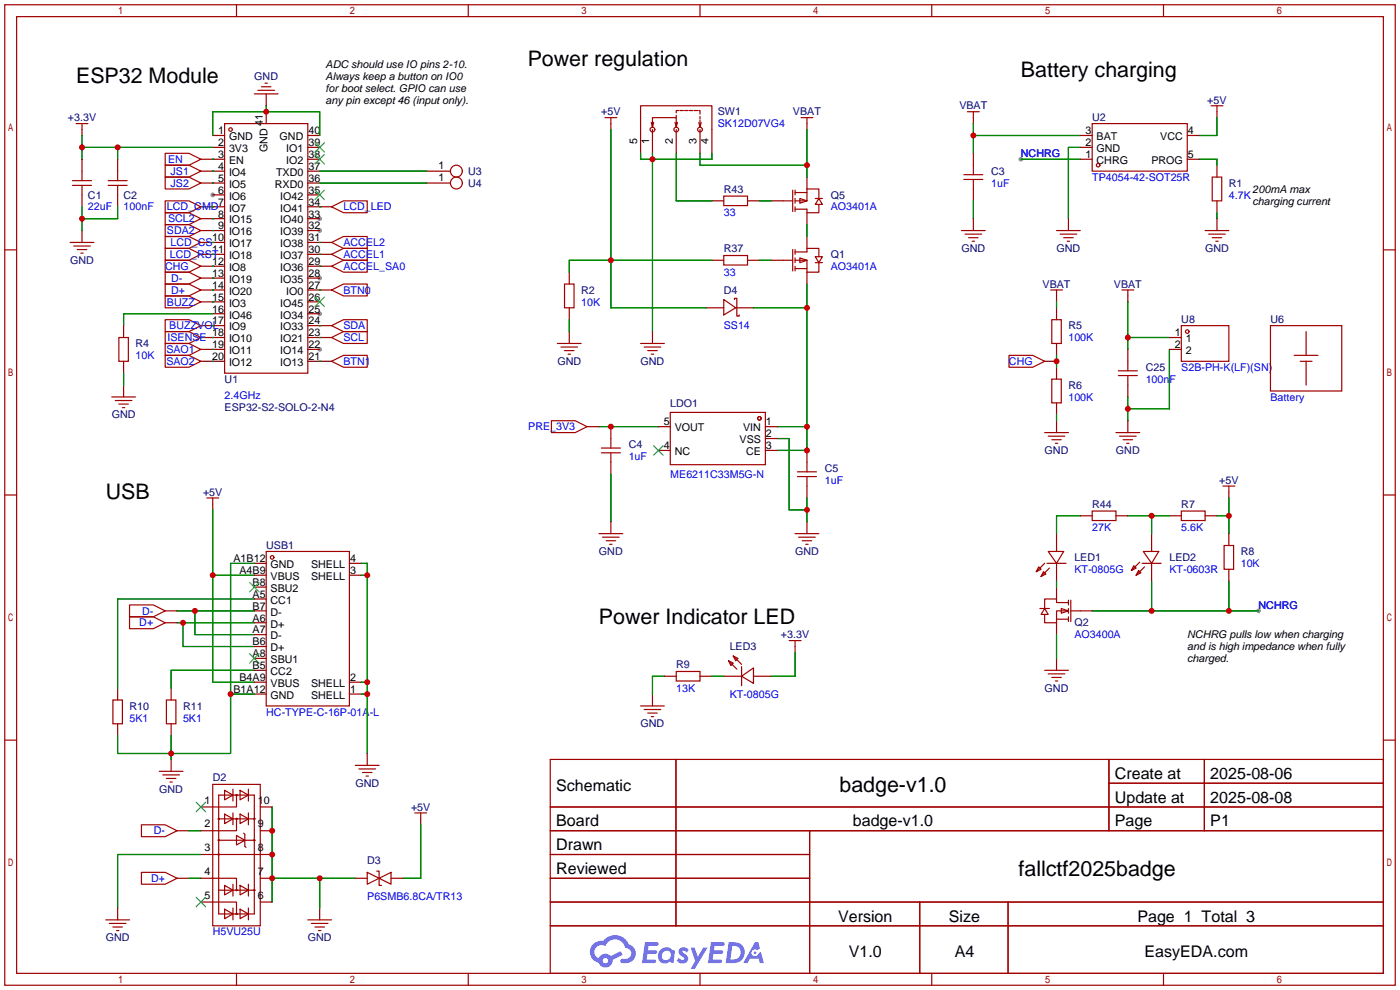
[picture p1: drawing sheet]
<svg xmlns="http://www.w3.org/2000/svg" width="299mm" height="212mm" viewBox="0 0 299 212" stroke-linecap="round" stroke-linejoin="round" font-family="sans-serif">
<g fill="#999">
<circle cx="45.5" cy="41.7" r=".51"/>
<circle cx="68.3" cy="74.7" r=".51"/>
<circle cx="68.3" cy="67.1" r=".51"/>
<circle cx="68.3" cy="59.4" r=".51"/>
<circle cx="68.3" cy="49.3" r=".51"/>
<circle cx="68.3" cy="46.7" r=".51"/>
<circle cx="218.2" cy="34" r=".51"/>
<circle cx="269" cy="130.6" r=".51"/>
</g>
<g fill="none" stroke="#a10000" stroke-width=".25">
<path d="M1 1h297.2v209.6h-297.2zM3.6 3.6h292.1v204.4h-292.1zM50.5 1v2.6M100.1 1v2.6M149.6 1v2.6M199.1 1v2.6M248.7 1v2.6M1 53.4h2.6M295.7 53.4h2.5M1 105.8h2.6M295.7 105.8h2.5M1 158.2h2.6"/>
<path d="M295.7 158.2h2.5M117.6 162.3h178.1v45.7h-178.1zM117.6 172.5h178.1M117.6 177.5h178.1M144.5 162.3v35.6M173 177.5v30.5M237 162.3v15.2M237 167.4h58.7M257.4 162.3v15.2M117.6 182.6h55.4M117.6 192.8h178.1M117.6 187.7h55.4"/>
<path d="M117.6 197.9h178.1M196.6 192.8v15.2M215.4 192.8v15.2M50.5 208v2.6M100.1 208v2.6M149.6 208v2.6M199.1 208v2.6M248.7 208v2.6"/>
</g>
<g fill="#5487ff">
<path d="M145.3 202.7a1.3 1.3 0 0 1 1.9 .3l-.4 .6a.54 .54 0 0 0-.9-.2l.1 .2a1.34 1.34 0 0 1 .9 1.8 1.47 1.47 0 0 1-2.3-.1l.5-.6 .8 .5a.31 .31 0 0 0 .4-.3 .31 .31 0 0 0-.3-.4 1.12 1.12 0 0 1-.7-1.8z"/>
<path d="M147.6 202.5h.9l.6 2 1.2-2h.9l-2.7 4.6h-.9l1-1.7z"/>
<path d="M137.8 201.4h1.7a1.31 1.31 0 0 1 1.2 .2 .4 .4 0 0 1-.3 .5l-1.8 .1-.1 .9h1.6a.4 .4 0 0 1 .4 .4 .4 .4 0 0 1-.5 .4h-1.6l-.2 1.2h1.4a.46 .46 0 0 1 .5 0 .46 .46 0 0 1 .1 .5l-.4 .2h-2.6z"/>
<path d="M151.9 201.4h1.7a1.32 1.32 0 0 1 1.2 .2 .39 .39 0 0 1-.3 .5l-1.8 .1-.1 .9h1.6a.4 .4 0 0 1 .4 .4 .4 .4 0 0 1-.4 .4h-1.7l-.2 1.2h1.4a.46 .46 0 0 1 .5 0 .46 .46 0 0 1 .1 .5l-.4 .2h-2.6z"/>
<path d="M161.3 201.4h.8l.3 1.3-.6 .4a.75 .75 0 0 0-1.1 .3 .75 .75 0 0 0 .5 1 .75 .75 0 0 0 .9-.7l.5-.2 .6 2.3h-.8l-.3-.9h-1.8l-.5 .9h-1z"/>
<path d="M155.7 201.4l-.6 4.4h1.5a2.27 2.27 0 0 0 2.6-2.2 2.27 2.27 0 0 0-2.7-2.2zM156.5 202.1a1.5 1.5 0 0 1 1.8 1.6 1.5 1.5 0 0 1-1.9 1.4h-.3z"/>
<path d="M141.2 203a1.6 1.6 0 0 0-.3 2.3 1.6 1.6 0 0 0 2.3 .2l.7 .3 .3-2.4-.1-.3-.5-.1a1.58 1.58 0 0 0-2.4 0zM141.8 203.5a.98 .98 0 0 1 1.6 .4 .98 .98 0 0 1-1.1 1.3 .94 .94 0 0 1-.9-.7 .94 .94 0 0 1 .4-1z"/>
<path d="M126.8 201.8a2.37 2.37 0 0 0 1.1 4 1.54 1.54 0 0 0 1.8 1 1.54 1.54 0 0 0 1.2-1.6l2.2-1.1-.5-.8-2 1a1.57 1.57 0 0 0-2.7 .5 1.5 1.5 0 0 1-.7-2.1 1.5 1.5 0 0 1 2.2-.5 2.23 2.23 0 0 1 2.3-1.4 2.23 2.23 0 0 1 2 1.8 1.16 1.16 0 0 1 1.2 1.1 1.16 1.16 0 0 1-1.1 1.2h-.7a.47 .47 0 0 0-.5 .4 .47 .47 0 0 0 .4 .5 2.17 2.17 0 0 0 2.5-.9 2.17 2.17 0 0 0-.3-2.7l-.8-.4a3.2 3.2 0 0 0-5.5-.7l-1.1 .1zM128.8 205.3a.6 .6 0 0 1 1.2 0 .6 .6 0 0 1-1.2 0z"/>
<circle cx="161.4" cy="203.6" r=".28"/>
</g>
<g fill="none" stroke="#870000" stroke-width=".25">
<path d="M17.5 27.7v1.3M17.5 34v2.6M25.1 34v2.6M42.9 34h5.1M42.9 36.6h5.1M42.9 39.1h5.1M45.5 29h2.5M45.5 31.5h2.5M56.9 20.1v2.5M56.9 23.9v2.5M65.8 29h2.5M65.8 31.5h2.5"/>
<path d="M65.8 34h2.5M65.8 36.6h2.5M65.8 39.1h2.5M91.2 36.6h5.1M91.2 39.1h5.1M130.6 26.4v1.3M136.9 27.7v5.1M139.4 27.7v5.1M144.5 27.7v5.1M149.6 27.7v5.1M152.1 27.7v5.1M172.5 26.4v1.3"/>
<path d="M172.5 37.8v2.6M208 25.1v1.3M208 32.8v2.5M230.9 29h2.5M230.9 31.5h2.5M230.9 34h2.5M253.7 29h2.6M253.7 34h2.6M260.1 23.9v1.2M260.1 35.3v2.5M17.5 41.7v2.5M17.5 49.3v2.5"/>
<path d="M25.1 41.7v2.5M42.9 44.2h5.1M42.9 46.7h5.1M42.9 49.3h5.1M42.9 51.8h5.1M42.9 54.4h5.1M42.9 56.9h5.1M42.9 59.4h5.1M45.5 41.7h2.5M65.8 41.7h2.5M65.8 44.2h5.1M65.8 46.7h2.5"/>
<path d="M65.8 49.3h2.5M65.8 51.8h5.1M65.8 54.4h5.1M65.8 56.9h5.1M65.8 59.4h2.5M121.7 58.2v2.5M152.1 55.6h2.6M152.1 42.9h2.6M159.8 55.6h2.5M159.8 42.9h2.5M164.8 55.6h2.6M164.8 42.9h2.6"/>
<path d="M172.5 45.5v2.5M172.5 50.5v2.6M172.5 58.2v2.5M208 40.4v2.5M208 46.7v2.6M228.3 46.7v2.6M260.1 42.9v2.6M260.1 46.7v2.6M26.4 69.6v2.5M26.4 77.2v2.6M42.9 62h5.1M42.9 64.5h5.1"/>
<path d="M42.9 69.6h5.1M42.9 72.1h5.1M42.9 74.7h5.1M42.9 77.2h5.1M45.5 67.1h2.5M65.8 62h5.1M65.8 64.5h2.5M65.8 67.1h2.5M65.8 69.6h5.1M65.8 72.1h5.1M65.8 74.7h2.5M65.8 77.2h5.1"/>
<path d="M121.7 65.8v2.5M121.7 70.9v2.5M139.4 70.9v2.5M150.9 65.8h3.8M157.2 65.8h3.8M223.3 77.2h2.5M225.8 63.2v1.3M225.8 65.8v2.5M225.8 73.4v2.5M225.8 78.5v2.5M241 63.2v1.3M241 74.7v2.5"/>
<path d="M249.9 72.1h2.6M249.9 74.7h2.6M26.4 82.3v2.5M125.5 91.2h2.5M130.6 91.2v2.5M130.6 98.8v2.5M140.7 91.2h2.6M140.7 96.3h2.6M163.6 91.2h2.5M163.6 93.7h2.5M163.6 96.3h2.5M172.5 96.3v2.5"/>
<path d="M225.8 86.1v2.5M225.8 89.9v2.6M241 82.3v2.5M241 89.9v2.6M45.5 107.7v1.3M130.6 111.5v2.5M172.5 103.9v2.5M172.5 111.5v2.5M225.8 114v3.9M230.9 110.2h2.5M238.5 110.2h2.5M246.1 114v3.9"/>
<path d="M249.9 110.2h2.6M257.6 110.2h2.5M262.6 105.2v1.2M262.6 114v2.6M35.3 130.6h2.5M35.3 133.1h2.5M54.4 120.4h2.5M54.4 122.9h2.5M54.4 125.5h2.5M54.4 128h2.5M54.4 130.6h2.5M54.4 133.1h2.5"/>
<path d="M54.4 135.6h2.5M54.4 138.2h2.5M74.7 120.4h2.5M74.7 122.9h2.5M169.9 138.2v1.2M225.8 120.4v3.8M225.8 125.5v2.5M225.8 133.1v2.5M230.9 130.6h2.5M246.1 120.4v3.8M262.6 121.7v2.5M25.1 147.1v2.5"/>
<path d="M25.1 154.7v2.5M36.6 147.1v2.5M36.6 154.7v2.5M54.4 140.7h2.5M54.4 143.3h2.5M54.4 145.8h2.5M54.4 148.3h2.5M74.7 145.8h2.5M74.7 148.3h2.5M139.4 148.3v2.6M142 144.5h2.5M149.6 144.5h2.5"/>
<path d="M154.7 144.5h3.8M161 144.5h3.8M225.8 140.7v2.6M36.6 162.3v2.5M37.8 177.5h2.6M42.9 177.5h2.6M42.9 172.5h2.6M55.6 177.5h2.6M55.6 172.5h2.6M78.5 161v2.6M89.9 175v1.3M25.1 194.1v2.5"/>
<path d="M37.8 187.7h2.6M42.9 187.7h2.6M42.9 182.6h2.6M42.9 192.8h2.6M55.6 187.7h2.6M55.6 182.6h2.6M55.6 192.8h2.6M68.3 194.1v2.5M75.9 187.7h2.6M83.6 187.7h2.5"/>
</g>
<g fill="none" stroke="#a10000" stroke-width=".25">
<path d="M55.1 19.3h3.6M55.9 18.5h2M56.6 17.8h.5M15.5 38.6h4.1M15.5 39.6h4.1M16.3 26.4h2.5M17.5 26.4v1.3M17.5 36.6v2M17.5 39.6v2.1M23.1 38.6h4.1M23.1 39.6h4.1M25.1 36.6v2"/>
<path d="M25.1 39.6v2.1M35.3 32.8h5.1l2.5 1.2-2.5 1.3h-5.1zM35.3 37.8h5.1l2.5 1.3-2.5 1.3h-5.1zM35.3 35.3h5.1l2.5 1.3-2.5 1.2h-5.1zM48 26.4h17.8v53.4h-17.8zM54.4 20.1h5M129.3 25.1h2.5M130.6 25.1v1.3M136.9 27.7v-5.1h15.2v5.1M139.2 26.2l.2 1M139.7 26.2l-.3 1M144.3 26.2l.2 1"/>
<path d="M144.5 24.6v.5M144.8 26.2l-.3 1v-2.1h-5.1v2.1M145 23.6h-.5v.5M145.3 23.6h.7M146.3 23.6h.8M147.3 23.6h.8M148.3 23.6h.8M149.4 23.6h.2v.8M149.4 26.2l.2 1M149.6 24.9v.5M149.6 25.7v.5M149.9 26.2l-.3 1v-.8"/>
<path d="M171.2 25.1h2.5M172.5 25.1v1.3M206 37.3h4.1M206 38.4h4.1M206.8 23.9h2.5M208 23.9v1.2M208 35.3v2M208 38.4v2M233.4 26.4h20.3v10.2h-20.3zM258.8 22.6h2.6M259.1 37.8h2v5.1h-2zM260.1 22.6v1.3"/>
<path d="M15 51.8h5.1M15.7 52.6h3.6M16.5 53.3h2M17.3 54.1h.5M35.3 58.2h5.1l2.5 1.2-2.5 1.3h-5.1zM35.3 42.9h5.1l2.5 1.3-2.5 1.3h-5.1zM35.3 48h5.1l2.5 1.3-2.5 1.2h-5.1zM35.3 53.1h5.1l2.5 1.3-2.5 1.2h-5.1zM35.3 50.5h5.1l2.5 1.3-2.5 1.3h-5.1zM35.3 45.5h5.1l2.5 1.2-2.5 1.3h-5.1zM35.3 55.6h5.1l2.5 1.3-2.5 1.3h-5.1zM70.9 56.9l2.5-1.3h5.1v2.6h-5.1z"/>
<path d="M70.9 51.8l2.5-1.3h5.1v2.6h-5.1zM70.9 54.4l2.5-1.3h5.1v2.5h-5.1zM70.9 44.2l2.5-1.3h5.1v2.6h-5.1zM154.7 54.6h5.1v2h-5.1zM154.7 41.9h5.1v2h-5.1zM167.4 55.6h2M167.4 42.9h2M169.4 40.6v4.6M169.4 53.3v4.6M169.9 55.6h2.6v2.6h2.5v-2.1M169.9 53.8h2.6v-.7h2.5v1.8M169.9 57.4h2.6"/>
<path d="M169.9 40.6v1.1M169.9 42.4v1M169.9 44.2v1M169.9 53.3v1.1M169.9 55.1v1M169.9 56.9v1M169.9 41.1h2.6M170.9 55.1l1.6 .5-1.6 .5zM170.9 42.4l1.6 .5-1.6 .5zM174.2 54.9h1.6l-.8 1.2zM174.2 56.1h1.6M174.2 42.4h1.6"/>
<path d="M175 42.4l.8 1.3h-1.6zM175 42.4v-2h-2.5v2.5h-2.6M175 43.7v1.8h-2.5v-.8h-2.6M205.5 49.3h5.1M206.2 50h3.6M207 50.8h2M207.8 51.6h.5M225.8 49.3h5.1M226.6 50h3.5M227.3 50.8h2.1M228.1 51.6h.5M257.6 49.3h5"/>
<path d="M258.3 50h3.6M259.1 50.8h2M259.8 51.6h.5M25.4 72.1h2v5.1h-2zM35.3 60.7h5.1l2.5 1.3-2.5 1.2h-5.1zM35.3 63.2h5.1l2.5 1.3-2.5 1.3h-5.1zM35.3 70.9h5.1l2.5 1.2-2.5 1.3h-5.1zM35.3 68.3h5.1l2.5 1.3-2.5 1.3h-5.1zM35.3 75.9h5.1l2.5 1.3-2.5 1.3h-5.1zM35.3 73.4h5.1l2.5 1.3-2.5 1.2h-5.1zM70.9 69.6l2.5-1.3h5.1v2.6h-5.1zM70.9 72.1l2.5-1.2h5.1v2.5h-5.1z"/>
<path d="M70.9 77.2l2.5-1.3h5.1v2.6h-5.1zM70.9 62l2.5-1.3h5.1v2.5h-5.1zM119.1 73.4h5.1M119.9 74.2h3.5M120.6 60.7h2.1v5.1h-2.1zM120.6 74.9h2.1M121.4 75.7h.5M136.9 73.4h5.1M137.7 74.2h3.5M138.4 74.9h2.1M139.2 75.7h.5M154.7 64l2.5 1.8-2.5 1.5z"/>
<path d="M157 64v-.2h.5v3.8h.5v-.3M215.6 75.9h5.1l2.6 1.3-2.6 1.3h-5.1zM224.5 62h2.6M224.8 68.3h2v5.1h-2zM225.8 62v1.2M239 79.2h4.1M239.8 62h2.5M241 62v1.2M241 77.2v2M252.5 69.6h10.1v7.6h-10.1zM271.5 69.6h15.3v14h-15.3zM276.6 75.9h5.1"/>
<path d="M277.9 77.2h2.5M279.1 70.9v5M279.1 77.2v5.1M23.9 84.8h5.1M24.6 85.6h3.6M25.4 86.4h2M26.2 87.1h.5M117.9 89.9h5l2.6 1.3-2.6 1.3h-5zM128.5 95.8h4.1M128.5 96.8h4.1M130.6 93.7v2.1M130.6 96.8v2"/>
<path d="M143.3 88.1h20.3v11.2h-20.3zM172.5 98.8v2M223.3 92.5h5M224 93.2h3.6M224.8 81h2v5.1h-2zM224.8 94h2M225.6 94.7h.5M238.5 92.5h5.1M239 80.3h4.1M239.3 93.2h3.5M240 94h2.1M240.8 94.7h.5"/>
<path d="M241 80.3v2M44.2 106.4h2.5M45.5 106.4v1.3M56.9 117.9h17.8v33h-17.8zM128 114h5.1M128.8 114.8h3.5M129.5 115.6h2.1M130.3 116.3h.5M169.9 114h5.1M170.4 100.8h4.1M170.4 101.9h4.1M170.7 114.8h3.5"/>
<path d="M171.4 115.6h2.1M172.2 116.3h.5M172.5 101.9v2M224 117.9h3.3l-1.5 2.5zM233.4 109.2h5.1v2.1h-5.1zM244.3 117.9h3.3l-1.5 2.5zM252.5 109.2h5.1v2.1h-5.1zM261.4 103.9h2.5M261.6 116.6h2.1v5.1h-2.1zM262.6 103.9v1.3M27.7 129.3h5.1l2.5 1.3-2.5 1.2h-5.1zM27.7 131.8h5.1l2.5 1.3-2.5 1.3h-5.1z"/>
<path d="M168.7 136.9h2.5M169.9 136.9v1.3M222 121.2l.5 .5-1 .5zM222.2 130h2.1M223 122.2l.5 .5-1 .5zM223.3 130l.7 1.3h-1.5zM223.3 120.4l-1.8 1.8M223.8 120.4h4M224.3 121.4l-1.8 1.8M225.8 132.3h2.5M226.8 130l1.5 .6-1.5 .5zM228.3 128.8h-2.5v-.8h-2.5v2"/>
<path d="M228.3 130.6h-2.5v2.5h-2.5v-1.8M228.3 128.3v1M228.3 130v1.1M228.3 131.8v1M228.9 128.3v4.5M228.9 130.6h2M242.3 120.9l.5 .5-1 .5zM243.3 121.9l.5 .5-1 .5zM243.6 120.1l-1.8 1.8M244.1 120.4h4.1M244.6 121.2l-1.8 1.7M24.1 149.6h2.1v5.1h-2.1z"/>
<path d="M35.6 149.6h2v5.1h-2zM136.9 150.9h5.1M137.7 151.6h3.5M138.4 152.4h2.1M139.2 153.2h.5M144.5 143.5h5.1v2h-5.1zM155.7 141.2l1 .5-.5 .5zM155.7 141.2l1.8 1.8M156.7 140.2l1 .5-.5 .5zM156.7 140.2l1.8 1.8M158.5 144.5l2.5-1.8v3.4zM158.5 142.5v4.1"/>
<path d="M223.3 143.3h5M224 144h3.6M224.8 144.8h2M225.6 145.5h.5M30.2 176.3h5.1l2.5 1.2-2.5 1.3h-5.1zM34 164.8h5.1M34.8 165.6h3.6M35.6 166.4h2M36.3 167.1h.5M45.5 167.6h10.1v30.3h-10.1zM46.7 169.9h7.7v25.4h-7.7zM46.7 175h7.7"/>
<path d="M46.7 179.6h7.7M48 168.9l1.8 1-1.8 1zM48 174l1.8 1-1.8 1zM49.8 168.7v2.5M49.8 173.7v2.6M50.5 178.6l1.8 1-1.8 1zM50.5 169.9v2.6h-5M50.5 175v2.5h-5M51.3 168.9l1.8 1-1.8 1zM51.3 174l1.8 1-1.8 1zM52.1 178.1l.2 .2v2.5l.3 .3M53.1 168.7v2.5"/>
<path d="M53.1 173.7v2.6M75.9 163.6h5.1M76.7 164.3h3.6M77.5 165.1h2M78.2 165.9h.5M88.6 173.7h2.6M89.9 173.7v1.3M22.6 196.6h5.1M23.4 197.4h3.5M24.1 198.1h2.1M24.9 198.9h.5M30.2 186.4h5.1l2.5 1.3-2.5 1.3h-5.1z"/>
<path d="M45.5 187.7h5v2.5M45.5 192.8h5v2.5M45.5 182.6h10.1M46.7 190.2h7.7M48 189.2l1.8 1-1.8 1.1zM48 194.3l1.8 1-1.8 1zM49.8 189v2.5M49.8 194.1v2.5M51.3 189.2l1.8 1-1.8 1.1zM51.3 194.3l1.8 1-1.8 1zM53.1 189v2.5M53.1 194.1v2.5"/>
<path d="M65.8 196.6h5.1M66.5 197.4h3.6M67.3 198.1h2M68.1 198.9h.5M78.5 186.4l2.5 1.3-2.5 1.3zM80.5 186.2h.5v3h.5M81 187.7l2.6-1.3v2.6z"/>
<circle cx="49.3" cy="27.7" r=".38"/>
<circle cx="97.5" cy="39.1" r="1.27"/>
<circle cx="97.5" cy="36.6" r="1.27"/>
<circle cx="139.4" cy="27.7" r=".51"/>
<circle cx="144.5" cy="27.7" r=".51"/>
<circle cx="149.6" cy="27.7" r=".51"/>
<circle cx="234.7" cy="35.3" r=".38"/>
<circle cx="253.7" cy="70.9" r=".38"/>
<circle cx="162.3" cy="89.4" r=".38"/>
<circle cx="58.2" cy="119.1" r=".38"/>
<circle cx="46.7" cy="179.6" r=".13"/>
<circle cx="46.7" cy="175" r=".13"/>
<circle cx="50.5" cy="169.9" r=".13"/>
<circle cx="50.5" cy="175" r=".13"/>
<circle cx="54.4" cy="179.6" r=".13"/>
<circle cx="54.4" cy="175" r=".13"/>
<circle cx="46.7" cy="182.6" r=".13"/>
<circle cx="50.5" cy="190.2" r=".13"/>
<circle cx="50.5" cy="195.3" r=".13"/>
<circle cx="54.4" cy="190.2" r=".13"/>
</g>
<g fill="none" stroke="#008700" stroke-width=".25">
<path d="M17.5 31.5h28M17.5 29v5M25.1 31.5v2.5M45.5 34h.1M45.5 39.1h.1M45.5 36.6h.1M45.5 29v-5.1h22.8v5.1M56.9 22.6v1.3M68.3 39.1h22.9M68.3 36.6h22.9M130.6 27.7v38.1h20.3M136.9 32.8v1.2h15.2v-1.2"/>
<path d="M139.4 32.8v38.1M144.5 32.8v10.1h7.6M149.6 32.8v2.5h22.9M172.5 27.7v10.1M208 29h22.9M208 26.4v6.4M218.2 34h12.7M230.9 31.5h-2.6v15.2M256.3 34h3.8v1.3M260.1 25.1v3.9h-3.8M17.5 44.2v5.1M25.1 44.2v2.5h-7.6"/>
<path d="M45.5 59.4h.1M45.5 46.7h.1M45.5 49.3h.1M45.5 51.8h.1M45.5 54.4h.1M45.5 44.2h.1M45.5 56.9h.1M68.3 56.9h.1M68.3 54.4h.1M68.3 51.8h.1M68.3 44.2h.1M152.1 55.6h-30.4v2.6"/>
<path d="M162.3 55.6h2.5M162.3 42.9h2.5M172.5 48v2.5M208 42.9v3.8M260.1 45.5v1.2M26.4 79.8v2.5M45.5 62h.1M45.5 64.5h.1M45.5 72.1h.1M45.5 69.6h.1M45.5 74.7h.1M45.5 77.2h.1"/>
<path d="M45.5 67.1h-19.1v2.5M68.3 72.1h.1M68.3 69.6h.1M68.3 77.2h.1M68.3 62h.1M121.7 68.3v2.6M161 65.8h11.5M172.5 60.7v35.6h-6.4M225.8 64.5v1.3M225.8 75.9v2.6M241 72.1h8.9M241 64.5v10.2"/>
<path d="M249.9 74.7v12.7h-8.9M128 91.2h12.7M166.1 91.2h6.4M166.1 93.7h2.6v15.3h3.8M225.8 88.6v1.3M241 84.8v5.1M45.5 109v36.8h8.9M130.6 101.3v10.2M172.5 106.4v5.1M230.9 110.2h-5.1v3.8M241 110.2h8.9M246.1 110.2v3.8"/>
<path d="M260.1 110.2h2.5M262.6 106.4v7.6M37.8 130.6h16.6M37.8 133.1h16.6M39.1 133.1v5.1h15.3M41.7 130.6v5h12.7M45.5 122.9h8.9M54.4 128h-29.3v19.1M54.4 120.4h-5.1v40.6h-24.2v-3.8M77.2 122.9h1.3M77.2 120.4h1.3v40.6M169.9 139.4v5.1h-5.1"/>
<path d="M225.8 124.2v1.3M225.8 135.6v5.1M233.4 130.6h35.6M246.1 124.2v6.4M262.6 124.2v6.4M36.6 157.2v5.1M49.3 148.3h5.1M54.4 143.3h-17.8v3.8M77.2 145.8h1.3M77.2 148.3h1.3M142 144.5h-2.6v3.8M152.1 144.5h2.6"/>
<path d="M40.4 177.5h2.5M58.2 172.5v20.3M89.9 176.3v11.4h-3.8M40.4 187.7h2.5M42.9 182.6h-17.8v11.5M58.2 187.7h17.7M68.3 187.7v6.4"/>
</g>
<g fill="none" stroke="#3c3" stroke-width=".25">
<path d="M67.3 33l2 2.1M67.3 30.5l2 2M69.3 33l-2 2.1M69.3 30.5l-2 2M67.3 40.6l2 2.1M69.3 40.6l-2 2.1M67.3 63.5l2 2M69.3 63.5l-2 2M139.7 95.2l2 2.1M141.7 95.2l-2 2.1M53.3 124.5l2.1 2M53.3 139.7l2.1 2"/>
<path d="M55.4 124.5l-2.1 2M55.4 139.7l-2.1 2M41.9 171.5l2 2M43.9 171.5l-2 2M41.9 191.8l2 2M43.9 191.8l-2 2"/>
</g>
<g fill="#c00">
<circle cx="45.5" cy="122.9" r=".63"/>
<circle cx="241" cy="72.1" r=".63"/>
<circle cx="241" cy="87.4" r=".63"/>
<circle cx="41.7" cy="130.6" r=".63"/>
<circle cx="39.1" cy="133.1" r=".63"/>
<circle cx="56.9" cy="23.9" r=".63"/>
<circle cx="25.1" cy="31.5" r=".63"/>
<circle cx="17.5" cy="31.5" r=".63"/>
<circle cx="17.5" cy="46.7" r=".63"/>
<circle cx="208" cy="29" r=".63"/>
<circle cx="225.8" cy="77.2" r=".63"/>
<circle cx="262.6" cy="130.6" r=".63"/>
<circle cx="246.1" cy="130.6" r=".63"/>
<circle cx="262.6" cy="110.2" r=".63"/>
<circle cx="78.5" cy="148.3" r=".63"/>
<circle cx="78.5" cy="145.8" r=".63"/>
<circle cx="78.5" cy="122.9" r=".63"/>
<circle cx="49.3" cy="148.3" r=".63"/>
<circle cx="36.6" cy="161" r=".63"/>
<circle cx="68.3" cy="187.7" r=".63"/>
<circle cx="58.2" cy="187.7" r=".63"/>
<circle cx="58.2" cy="182.6" r=".63"/>
<circle cx="58.2" cy="177.5" r=".63"/>
<circle cx="130.6" cy="91.2" r=".63"/>
<circle cx="172.5" cy="109" r=".63"/>
<circle cx="130.6" cy="55.6" r=".63"/>
<circle cx="172.5" cy="65.8" r=".63"/>
<circle cx="172.5" cy="91.2" r=".63"/>
<circle cx="172.5" cy="96.3" r=".63"/>
<circle cx="139.4" cy="34" r=".63"/>
<circle cx="172.5" cy="35.3" r=".63"/>
<circle cx="246.1" cy="110.2" r=".63"/>
</g>
<g font-size="4.6">
<text x="16.3" y="17.8">ESP32 Module</text>
<text x="112.8" y="14">Power regulation</text>
<text x="218.2" y="16.6">Battery charging</text>
<text x="22.6" y="106.7">USB</text>
<text x="128" y="133.4">Power Indicator LED</text>
<text x="179.4" y="169.3">badge-v1.0</text>
<text x="217.7" y="187.1">fallctf2025badge</text>
</g>
<g font-size="3.4">
<text x="238.3" y="166.5">Create at</text>
<text x="258.7" y="166.5">2025-08-06</text>
<text x="118.9" y="169">Schematic</text>
<text x="238.3" y="171.6">Update at</text>
<text x="258.7" y="171.6">2025-08-08</text>
<text x="118.9" y="176.6">Board</text>
<text x="182.3" y="176.6">badge-v1.0</text>
<text x="238.3" y="176.6">Page</text>
<text x="258.7" y="176.6">P1</text>
<text x="118.9" y="181.7">Drawn</text>
<text x="118.9" y="186.8">Reviewed</text>
<text x="179.1" y="197">Version</text>
<text x="202.8" y="197">Size</text>
<text x="243.1" y="197">Page 1 Total 3</text>
<text x="181.4" y="204.6">V1.0</text>
<text x="204" y="204.6">A4</text>
<text x="244.6" y="204.6">EasyEDA.com</text>
</g>
<g font-size="2.3" fill="#000080">
<text x="54.4" y="17">GND</text>
<text x="205" y="23.4">VBAT</text>
<text x="258" y="22.1">+5V</text>
<text x="14.5" y="25.9">+3.3V</text>
<text x="128.5" y="24.7">+5V</text>
<text x="153.4" y="24.7">SW1</text>
<text x="169.5" y="24.7">VBAT</text>
<text x="233.4" y="25.9">U2</text>
<text x="100.1" y="37.4">U3</text>
<text x="100.1" y="39.9">U4</text>
<text x="154.7" y="41.2">R43</text>
<text x="211.8" y="37.4">C3</text>
<text x="262.6" y="39.9">R1</text>
<text x="18.8" y="42.4">C1</text>
<text x="26.4" y="42.4">C2</text>
<text x="177.5" y="42.4">Q5</text>
<text x="154.7" y="53.9">R37</text>
<text x="205.5" y="53.9">GND</text>
<text x="225.8" y="53.9">GND</text>
<text x="257.6" y="53.9">GND</text>
<text x="15" y="56.4">GND</text>
<text x="177.5" y="55.1">Q1</text>
<text x="124.2" y="62.8">R2</text>
<text x="154.7" y="62.8">D4</text>
<text x="222.8" y="61.5">VBAT</text>
<text x="238.1" y="61.5">VBAT</text>
<text x="228.3" y="70.4">R5</text>
<text x="252.5" y="69.1">U8</text>
<text x="271.5" y="69.1">U6</text>
<text x="29" y="74.2">R4</text>
<text x="48" y="81.8">U1</text>
<text x="119.1" y="78">GND</text>
<text x="136.9" y="78">GND</text>
<text x="228.3" y="83.1">R6</text>
<text x="244.9" y="79.3">C25</text>
<text x="23.9" y="89.4">GND</text>
<text x="48" y="87.9">ESP32-S2-SOLO-2-N4</text>
<text x="143.3" y="86.9">LDO1</text>
<text x="134.4" y="95.8">C4</text>
<text x="176.3" y="100.9">C5</text>
<text x="223.3" y="97.1">GND</text>
<text x="238.5" y="97.1">GND</text>
<text x="43.4" y="105.9">+5V</text>
<text x="260.6" y="103.4">+5V</text>
<text x="233.4" y="108.5">R44</text>
<text x="252.5" y="108.5">R7</text>
<text x="56.9" y="117.4">USB1</text>
<text x="128" y="118.6">GND</text>
<text x="169.9" y="118.6">GND</text>
<text x="229.6" y="119.9">LED1</text>
<text x="249.9" y="119.9">LED2</text>
<text x="265.2" y="118.6">R8</text>
<text x="166.9" y="136.4">+3.3V</text>
<text x="229.6" y="133.9">Q2</text>
<text x="144.5" y="142.8">R9</text>
<text x="156" y="139">LED3</text>
<text x="223.3" y="147.9">GND</text>
<text x="27.7" y="151.7">R10</text>
<text x="39.1" y="151.7">R11</text>
<text x="136.9" y="155.5">GND</text>
<text x="45.5" y="166.9">D2</text>
<text x="34" y="169.4">GND</text>
<text x="75.9" y="168.2">GND</text>
<text x="87.8" y="173.3">+5V</text>
<text x="78.5" y="184.7">D3</text>
<text x="22.6" y="201.2">GND</text>
<text x="65.8" y="201.2">GND</text>
</g>
<g font-size="2.3">
<text x="69.6" y="14.5">ADC should use IO pins 2-10.</text>
<text x="69.6" y="17">Always keep a button on IO0</text>
<text x="69.6" y="19.6">for boot select. GPIO can use</text>
<text x="69.6" y="22.1">any pin except 46 (input only).</text>
<text x="46.6" y="28.7">1</text>
<text x="48.9" y="30">GND</text>
<text x="56.2" y="26.9" transform="rotate(-90 56.2 26.9)">41</text>
<text x="59.8" y="30">GND</text>
<text x="65.9" y="28.7">40</text>
<text x="232" y="28.7">3</text>
<text x="234.4" y="30">BAT</text>
<text x="248" y="30">VCC</text>
<text x="253.9" y="28.7">4</text>
<text x="46.6" y="31.2">2</text>
<text x="46.6" y="33.8">3</text>
<text x="48.9" y="32.5">3V3</text>
<text x="48.9" y="35.1">EN</text>
<text x="57.2" y="32.5" transform="rotate(-90 57.2 32.5)">GND</text>
<text x="61.2" y="35.1">IO2</text>
<text x="61.2" y="32.5">IO1</text>
<text x="65.9" y="33.8">38</text>
<text x="65.9" y="31.2">39</text>
<text x="136.2" y="30.7" transform="rotate(-90 136.2 30.7)">5</text>
<text x="138.7" y="30.7" transform="rotate(-90 138.7 30.7)">1</text>
<text x="143.8" y="30.7" transform="rotate(-90 143.8 30.7)">2</text>
<text x="148.9" y="30.7" transform="rotate(-90 148.9 30.7)">3</text>
<text x="151.4" y="30.7" transform="rotate(-90 151.4 30.7)">4</text>
<text x="232" y="31.2">2</text>
<text x="232" y="33.8">1</text>
<text x="234.4" y="32.5">GND</text>
<text x="234.4" y="35.1">CHRG</text>
<text x="246.1" y="35.1">PROG</text>
<text x="253.9" y="33.8">5</text>
<text x="46.6" y="36.3">4</text>
<text x="46.6" y="38.9">5</text>
<text x="46.6" y="41.4">6</text>
<text x="48.9" y="37.6">IO4</text>
<text x="48.9" y="40.1">IO5</text>
<text x="58.7" y="40.1">RXD0</text>
<text x="59" y="37.6">TXD0</text>
<text x="65.9" y="41.4">35</text>
<text x="65.9" y="38.9">36</text>
<text x="65.9" y="36.3">37</text>
<text x="93.7" y="36.1">1</text>
<text x="93.7" y="38.6">1</text>
<text x="267.7" y="41.2">200mA max</text>
<text x="46.6" y="43.9">7</text>
<text x="46.6" y="46.5">8</text>
<text x="48.9" y="42.7">IO6</text>
<text x="48.9" y="45.2">IO7</text>
<text x="48.9" y="47.8">IO15</text>
<text x="59.9" y="47.8">IO40</text>
<text x="59.9" y="45.2">IO41</text>
<text x="59.9" y="42.7">IO42</text>
<text x="65.9" y="46.5">33</text>
<text x="65.9" y="43.9">34</text>
<text x="267.7" y="43.7">charging current</text>
<text x="45.3" y="51.6">10</text>
<text x="46.6" y="49">9</text>
<text x="48.9" y="50.3">IO16</text>
<text x="48.9" y="52.8">IO17</text>
<text x="59.9" y="52.8">IO38</text>
<text x="59.9" y="50.3">IO39</text>
<text x="65.9" y="51.6">31</text>
<text x="65.9" y="49">32</text>
<text x="45.3" y="54.1">11</text>
<text x="45.3" y="56.6">12</text>
<text x="45.3" y="59.2">13</text>
<text x="48.9" y="55.4">IO18</text>
<text x="48.9" y="57.9">IO8</text>
<text x="59.9" y="57.9">IO36</text>
<text x="59.9" y="55.4">IO37</text>
<text x="65.9" y="59.2">28</text>
<text x="65.9" y="56.6">29</text>
<text x="65.9" y="54.1">30</text>
<text x="45.3" y="61.7">14</text>
<text x="45.3" y="64.3">15</text>
<text x="48.9" y="60.5">IO19</text>
<text x="48.9" y="63">IO20</text>
<text x="48.9" y="65.5">IO3</text>
<text x="59.9" y="65.5">IO45</text>
<text x="59.9" y="60.5">IO35</text>
<text x="61.2" y="63">IO0</text>
<text x="65.9" y="64.3">26</text>
<text x="65.9" y="61.7">27</text>
<text x="45.3" y="66.8">16</text>
<text x="45.3" y="69.3">17</text>
<text x="45.3" y="71.9">18</text>
<text x="48.9" y="68.1">IO46</text>
<text x="48.9" y="70.6">IO9</text>
<text x="59.9" y="70.6">IO33</text>
<text x="59.9" y="68.1">IO34</text>
<text x="65.9" y="71.9">23</text>
<text x="65.9" y="69.3">24</text>
<text x="65.9" y="66.8">25</text>
<text x="251.1" y="71.9">1</text>
<text x="45.3" y="74.4">19</text>
<text x="45.3" y="77">20</text>
<text x="48.9" y="73.2">IO10</text>
<text x="48.9" y="75.7">IO11</text>
<text x="59.9" y="75.7">IO14</text>
<text x="59.9" y="73.2">IO21</text>
<text x="65.9" y="77">21</text>
<text x="65.9" y="74.4">22</text>
<text x="251.1" y="74.4">2</text>
<text x="253.4" y="73.2">1</text>
<text x="253.4" y="75.7">2</text>
<text x="48.9" y="78.2">IO12</text>
<text x="59.9" y="78.2">IO13</text>
<text x="141.9" y="90.9">5</text>
<text x="144.2" y="92.2">VOUT</text>
<text x="158.1" y="94.7">VSS</text>
<text x="158.8" y="92.2">VIN</text>
<text x="163.7" y="90.9">1</text>
<text x="163.7" y="93.5">2</text>
<text x="141.9" y="96">4</text>
<text x="144.2" y="97.3">NC</text>
<text x="159.5" y="97.3">CE</text>
<text x="163.7" y="96">3</text>
<text x="49.9" y="120.1">A1B12</text>
<text x="51.2" y="122.7">A4B9</text>
<text x="54" y="125.2">B8</text>
<text x="57.8" y="121.4">GND</text>
<text x="57.8" y="124">VBUS</text>
<text x="66.5" y="124">SHELL</text>
<text x="66.5" y="121.4">SHELL</text>
<text x="74.8" y="122.7">3</text>
<text x="74.8" y="120.1">4</text>
<text x="54" y="127.8">A5</text>
<text x="54" y="130.3">B7</text>
<text x="57.8" y="126.5">SBU2</text>
<text x="57.8" y="129">CC1</text>
<text x="57.8" y="131.6">D-</text>
<text x="54" y="132.8">A6</text>
<text x="54" y="135.4">A7</text>
<text x="54" y="137.9">B6</text>
<text x="57.8" y="134.1">D+</text>
<text x="57.8" y="136.7">D-</text>
<text x="253.7" y="136.4">NCHRG pulls low when charging</text>
<text x="54" y="140.5">A8</text>
<text x="54" y="143">B5</text>
<text x="57.8" y="139.2">D+</text>
<text x="57.8" y="141.7">SBU1</text>
<text x="253.7" y="139">and is high impedance when fully</text>
<text x="253.7" y="141.5">charged.</text>
<text x="49.9" y="148.1">B1A12</text>
<text x="51.2" y="145.5">B4A9</text>
<text x="57.8" y="144.3">CC2</text>
<text x="57.8" y="146.8">VBUS</text>
<text x="57.8" y="149.4">GND</text>
<text x="66.5" y="149.4">SHELL</text>
<text x="66.5" y="146.8">SHELL</text>
<text x="74.8" y="148.1">1</text>
<text x="74.8" y="145.5">2</text>
<text x="43.7" y="171.7">1</text>
<text x="55.1" y="171.7">10</text>
<text x="43.7" y="176.8">2</text>
<text x="55.1" y="176.8">9</text>
<text x="43.7" y="181.9">3</text>
<text x="55.1" y="181.9">8</text>
<text x="43.7" y="187">4</text>
<text x="55.1" y="187">7</text>
<text x="43.7" y="192.1">5</text>
<text x="55.1" y="192.1">6</text>
</g>
<g font-size="2.3" fill="#00f">
<text x="153.4" y="27.2">SK12D07VG4</text>
<text x="35.9" y="34.8">EN</text>
<text x="218.2" y="33.6">NCHRG</text>
<text x="36.4" y="39.9">JS2</text>
<text x="36.4" y="37.4">JS1</text>
<text x="211.8" y="39.9">1uF</text>
<text x="233.4" y="38.6">TP4054-42-SOT25R</text>
<text x="18.8" y="45">22uF</text>
<text x="26.4" y="45">100nF</text>
<text x="35.7" y="45">LCD_CMD</text>
<text x="35.9" y="47.5">SCL2</text>
<text x="73.4" y="45">LCD_LED</text>
<text x="154.7" y="46.3">33</text>
<text x="177.5" y="45">AO3401A</text>
<text x="262.6" y="42.4">4.7K</text>
<text x="35.7" y="50.1">SDA2</text>
<text x="36.4" y="52.6">LCD_CS</text>
<text x="73.4" y="52.6">ACCEL2</text>
<text x="35.3" y="57.7">CHG</text>
<text x="36.3" y="55.1">LCD_RST</text>
<text x="73.4" y="57.7">ACCEL_SA0</text>
<text x="73.4" y="55.1">ACCEL1</text>
<text x="154.7" y="59">33</text>
<text x="177.5" y="57.7">AO3401A</text>
<text x="35.7" y="65.3">BUZZ</text>
<text x="36.6" y="60.2">D-</text>
<text x="36.6" y="62.8">D+</text>
<text x="73.4" y="62.8">BTN0</text>
<text x="124.2" y="65.3">10K</text>
<text x="36.2" y="70.4">BUZZVOL</text>
<text x="73.4" y="70.4">SDA</text>
<text x="154.7" y="70.4">SS14</text>
<text x="29" y="76.7">10K</text>
<text x="35.6" y="75.5">SAO1</text>
<text x="35.8" y="72.9">ISENSE</text>
<text x="73.4" y="72.9">SCL</text>
<text x="228.3" y="72.9">100K</text>
<text x="35.6" y="78">SAO2</text>
<text x="73.4" y="78">BTN1</text>
<text x="215.6" y="78">CHG</text>
<text x="244.9" y="81.8">100nF</text>
<text x="252.5" y="79.3">S2B-PH-K(LF)(SN)</text>
<text x="48" y="85.4">2.4GHz</text>
<text x="228.3" y="85.6">100K</text>
<text x="271.5" y="85.6">Battery</text>
<text x="112.9" y="92">PRE_3V3</text>
<text x="134.4" y="98.3">1uF</text>
<text x="143.3" y="102.1">ME6211C33M5G-N</text>
<text x="176.3" y="103.4">1uF</text>
<text x="233.4" y="113.6">27K</text>
<text x="252.5" y="113.6">5.6K</text>
<text x="229.6" y="122.5">KT-0805G</text>
<text x="249.9" y="122.5">KT-0603R</text>
<text x="265.2" y="121.2">10K</text>
<text x="30.4" y="131.3">D-</text>
<text x="269" y="130.1">NCHRG</text>
<text x="29.8" y="133.9">D+</text>
<text x="229.6" y="136.4">AO3400A</text>
<text x="144.5" y="147.9">13K</text>
<text x="156" y="149.1">KT-0805G</text>
<text x="27.7" y="154.2">5K1</text>
<text x="39.1" y="154.2">5K1</text>
<text x="56.9" y="152.9">HC-TYPE-C-16P-01A-L</text>
<text x="32.9" y="178.3">D-</text>
<text x="32.3" y="188.5">D+</text>
<text x="78.5" y="192.3">P6SMB6.8CA/TR13</text>
<text x="45.5" y="199.9">H5VU25U</text>
</g>
</svg>
